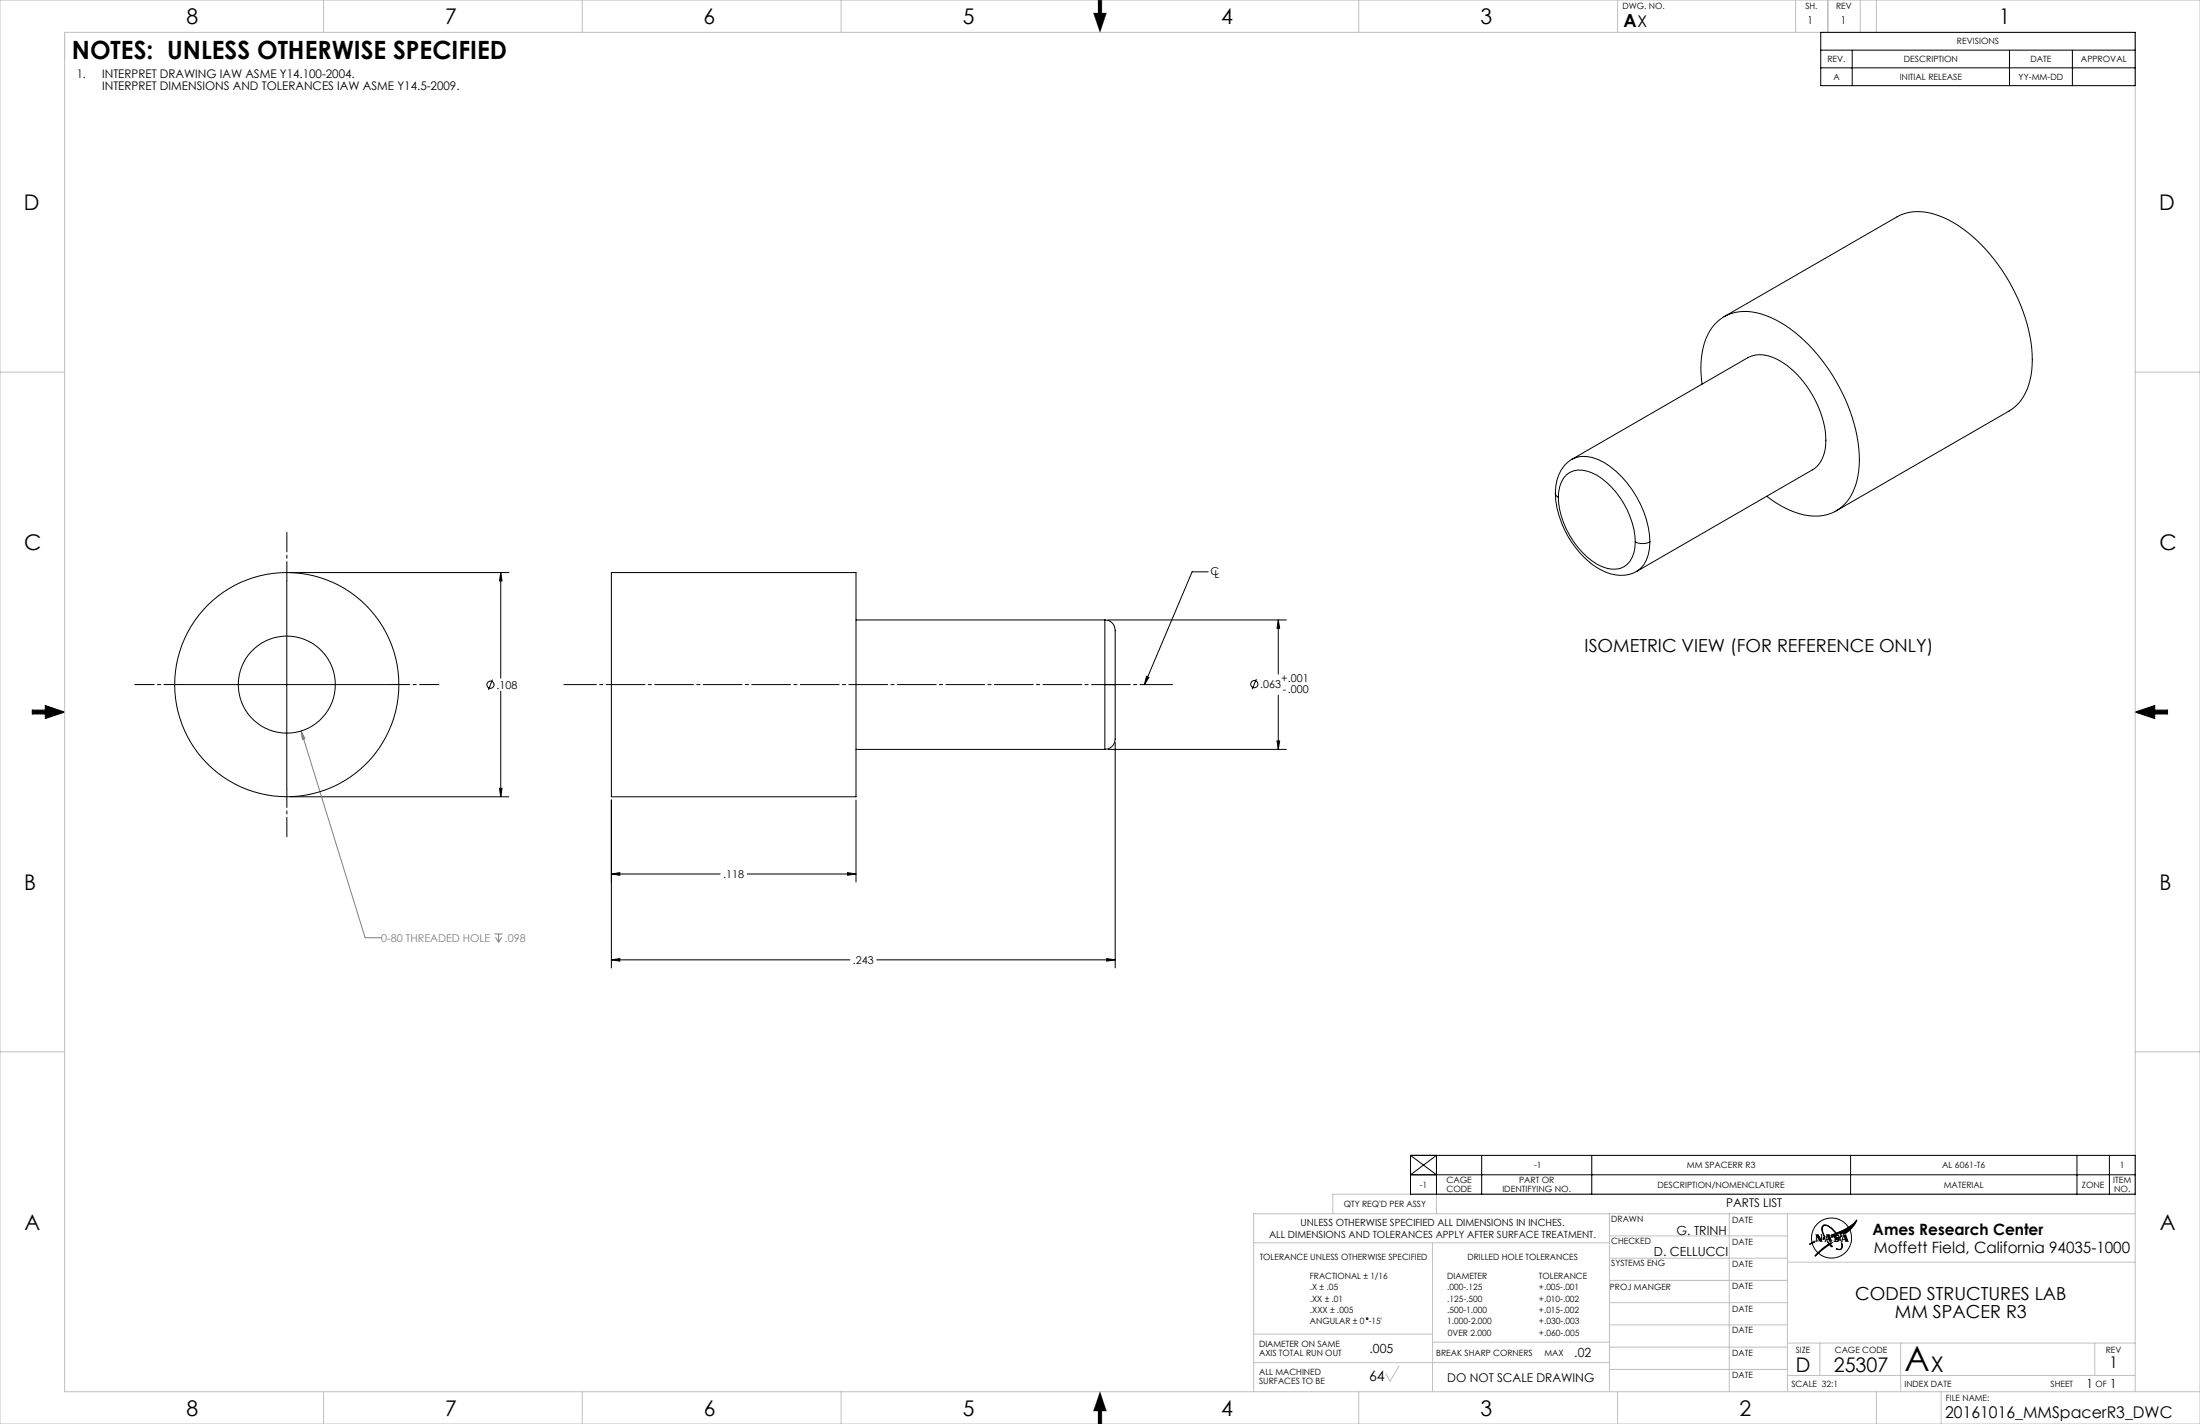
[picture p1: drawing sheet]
<svg xmlns="http://www.w3.org/2000/svg" width="864mm" height="559mm" viewBox="0 0 864 559" stroke-linecap="round" stroke-linejoin="round" font-family="sans-serif">
<g fill="none" stroke="#000" stroke-width=".39">
<path d="M714.7 12.7h123.5v20.9h-123.5zM714.7 19.7h123.5M727.1 19.7v13.9M788.8 19.7v13.9M813.5 19.7v13.9M714.7 26.6h123.5M112.6 228v81.3M113.8 224.7h85.9M196.6 224.7l.5 3.3h-1zM196.6 224.7v41.4M474.3 224.4h-6.3l-18.8 44.3M435 243.3h70"/>
<path d="M501.8 243.3l.5 3.3h-1zM501.8 243.3v21.2M12.7 278.7h5.1v-1.8l7.6 2.5-7.6 2.6v-1.8h-5.1zM71.9 268.6h81.3M193.3 266.7l-1.6 4M196.6 271.2v41.5M450 265.4l1 .4-1.8 2.9zM493.2 266.5l-1.6 4M501.8 272.8v21.3M838.2 279.4l7.6-2.5v1.8h5.1v1.5h-5.1v1.8zM435 294.1h70M437.8 291.3v88.5"/>
<path d="M501.3 290.8h1l-.5 3.3zM113.8 312.7h85.9M196.1 309.4h1l-.5 3.3zM240 313.9v65.9M336 313.9v32.2M240 343l3.3-.6v1.1zM240 343h42.7M293.3 343h42.7M332.7 342.4l3.3 .6-3.3 .5zM240 376.7l3.3-.5v1zM240 376.7h93.6M344.2 376.7h93.6"/>
<path d="M434.4 376.2l3.4 .5-3.4 .5zM553.7 453.4l10.2 7.6M553.7 453.4h284.5v15.2h-284.5zM581.6 453.4v15.2M624.8 453.4v15.2M726.4 453.4v15.2M815.3 453.4v15.2M828 453.4v15.2M728 479.8l.4 .1M728.3 479.5l.3 .1M728.5 479.2l.2 .1M728.7 479h.1"/>
<path d="M838.2 461h-284.5l10.2-7.6v15.2M710.4 488.2h.2M710.7 488h.3M711.1 487.8h.3M711.3 487.8l1 2.2 1.3 1.6M711.6 487.5l.2 .1M711.9 487.3l.4 .1M712.4 487.1l.3 .1M712.5 492.7l.2 .1M712.7 487.3l-2.1 .9M712.8 492.4l.2 .1M712.8 486.9l-2.2 1.3"/>
<path d="M713 492.2h.2M713.2 487h.3M713.3 486.7l.7 .2M713.3 491.9l.2 .1M713.8 486.5l-.6 .2M713.8 491.4l.3 .1M714.1 486.8l-.8 .3M714.1 491.2h.3M714.4 490.9l.3 .1M714.7 490.6l.2 .1M714.9 490.4l.4 .1M715.2 490.1l.4 .2"/>
<path d="M715.3 486.2l.5 .2M715.3 485.9l1.2 .3M715.5 489.9l.4 .1M715.8 485.7l.8 .2M715.8 489.7l.4 .1M716.1 489.4l.4 .1M716.2 485.6a3.8 3.8 0 0 1-.3-4.9l1.6 .2 1.5 1 2.3 2.5a10.5 10.5 0 0 0-4.6-3.5h-.8l-.6 .9a5.2 5.2 0 0 0 1.4 3.8M716.5 489.2l.3 .1M716.6 486.2l-1.3 .3M716.8 488.9l.4 .1M716.8 485.4l-1.5 .5M716.8 486.7l1.2 1.4"/>
<path d="M717.1 486.6l1 1.4M717.1 485.7l.4 .1M717.1 488.7l.4 .1M717.2 485.4l.2 .1M717.3 485.1l.4 1.1M717.4 488.5l.5 .1M717.5 485.9l-.4 .2M717.8 488.2l.4 .1M718 488.1l-2.6 1.9-2.9 2.9 5.6-4.5M718.1 488l-.1 .1M718.1 488l.5 .1M718.4 488.2l.8 .7v.4l-1.1-.9"/>
<path d="M718.4 488.2l-.3 .2M718.5 485.1l1 .3M718.5 487.8l.4 .1M718.5 484.8l1.3 .3M718.6 485.5l.3 .1M718.8 487.5l.4 .1M719.1 484.6l.8 .2M719.5 487l.4 .2M719.6 487.4l-.5-.1-1 .7M719.6 484.4l.5 .2M719.7 485.3l-1.1 .3M719.9 486.8l.4 .1"/>
<path d="M720.1 484.2l.6 .2M720.2 486.6l.5 .1M720.6 486.3l.4 .1M720.6 484l.3 .1M720.7 485h.1M720.8 484l-2.4 .9M720.9 484.8l.3 .1M720.9 483.9a16.8 16.8 0 0 0 8-5.2 15.8 15.8 0 0 1-6.8 7M721 486.1l.4 .1M721.1 484.2l.8 .2M721.1 483.8l1.6 .5M721.3 485.8l.4 .2"/>
<path d="M721.4 484.8l.5 .7M721.4 484.8l.6 .6M721.4 484.8l-.7 .2M721.6 483.6l1.6 .4M721.7 485.6l.3 .1M721.9 485.5l-2.6 1.7M721.9 485.5l.1 .3M722 485.4l.1 .3M722 484.4l.2 .1M722 484.6l3.2-1.7-3.2 2.5M722 485.8l-3.6 2.4M722 485.8l.8 1.2"/>
<path d="M722 485.4l.4 .1M722.1 483.4l1.5 .4M722.1 485.7l.7 1.3M722.3 485.1l.4 .1M722.5 483.2l1.5 .4M722.7 484.9l.4 .1M722.7 487.3a2.41 2.41 0 0 1-.1 3l-1.9-.3 1.2 .3 .6-.1 .4-.4 .2-1.3zM722.8 487l.1 .3M723 483l1.4 .4M723 484.7l.4 .1M723.1 489h.1M723.3 484.4l.5 .1"/>
<path d="M723.4 482.8l1.4 .4M723.7 484.2l.4 .1M723.9 482.6l1.8 .5M724 483.9l.4 .2M724.3 482.4l1.6 .4M724.3 483.7l.4 .1M724.6 483.4l.5 .2M724.7 482.2l1.5 .4M724.9 483.2l.4 .1M725.1 482l1.4 .3M725.5 481.7l1.3 .4M725.6 481.6a7.9 7.9 0 0 0-9.7-3 7.9 7.9 0 0 0-4.6 9"/>
<path d="M725.9 481.5l1.1 .3M726.2 482.6a7.9 7.9 0 0 1-2.7 9.6 7.9 7.9 0 0 1-10-.5M726.2 481.3l1 .2M726.6 481l.9 .3M726.9 480.8l.8 .2M727.2 480.6l.7 .1M727.5 480.3l.6 .1M727.8 480l.4 .2"/>
<circle cx="192.5" cy="268.7" r="1.41"/>
<circle cx="492.4" cy="268.5" r="1.41"/>
<circle cx="536.7" cy="517.5" r=".32"/>
</g>
<g fill="none" stroke="#fff" stroke-width=".39">
<path d="M712.6 484.3h1.2l1.1 1.8v-1.4l-.3-.4h.9l-.2 .4v2.1l.2 .5h-1.2l-1.1-1.9v1.5l.3 .4h-1l.3-.3v-2.2zM717.1 486.6h.7l.1 .4-.2 .3 1.6-.1-1.1-2.9h-1.5l.3 .4-.6 2.3-.4 .3h1l-.2-.6M717.3 485.1l-.3 1.1h.7M720 486.7l-.2-.2v.4M721 486.4l.1 .5h-.8M721.1 484.4l-.8 .1-.5 .6 .2 .8 .7 .4M721.3 484.4l.7-.1v.8l-.4-.2M721.4 484.8h-.5l-.2 .2 1 .6M721.9 485.8l.3 .8-.3 .5-2.1 .4v-.2M722.7 487.2l-.2 .1h.2M722.8 487h.1M723.4 484.4l-.1 .1"/>
<path d="M723.4 484.8l-.6 2.2M723.7 485.2l.4 1.1h-.7zM724 484.4h.6l1.2 2.9h-1.7l.2-.6h-1l.1 .6h-.5"/>
</g>
<g fill="none" stroke="#c0c0c0" stroke-width=".39">
<path d="M0 0h863.6v558.8h-863.6zM127 0v12.7M228.6 0v12.7M330.2 0v12.7M431 0v5.1h-1.8l2.6 7.6M431.8 0v12.7M432.5 0v5.1h1.8l-2.5 7.6M533.4 0v12.7M635 0v12.7M704.9 0v12.7M717.5 0v12.7M730.3 0v12.7"/>
<path d="M736.6 0v12.7M0 146.1h25.4M838.2 146.1h25.4M0 412.7h25.4M838.2 412.7h25.4M563.9 468.6v7.7M631.8 476.3v69.8M678.8 476.3v69.8M701.6 476.3v69.8M838.2 476.3h-346.1v69.8M838.2 468.6h-315v7.7M492.1 487.7h139.7"/>
<path d="M562.3 487.7v58.4M631.8 493.7h69.8M631.8 485h69.8M701.6 495.3h136.6M631.8 519.9h69.8M631.8 511.2h69.8M631.8 502.5h69.8M492.1 534.7h139.7M492.1 523.5h70.2M549.2 536l-3.5 6-1.8-3M562.3 526.7h69.5M631.8 528.6h69.8"/>
<path d="M631.8 537.4h69.8M701.6 539.7h136.6M701.6 527h136.6M714.4 527v12.7M746.1 527v19.1M822.3 527v12.7M127 546.1v12.7M228.6 546.1v12.7M330.2 546.1v12.7M431.8 546.1l2.5 7.6h-1.8v5.1M431.8 546.1l-2.6 7.6h1.8v5.1M431.8 546.1v12.7"/>
<path d="M533.4 546.1v12.7M635 546.1v12.7M736.6 546.1v12.7M762 546.1v12.7M838.2 546.1v-533.4h-812.8v533.4h838.2"/>
</g>
<path d="M431.8 546.1l-2.6 7.6h1.8v5.1h.8zM431.8 546.1v12.7h.7v-5.1h1.8zM431 0v5.1h-1.8l2.6 7.6v-12.7zM431.8 0v12.7l2.5-7.6h-1.8v-5.1zM12.7 278.7v1.5h5.1v1.8l7.6-2.6-7.6-2.5v1.8zM838.2 279.4l7.6 2.6v-1.8h5.1v-1.5h-5.1v-1.8zM712.6 484.3l.2 .5v2.2l-.3 .3h1l-.3-.3v-1.6l1.1 1.9h1.2l-.2-.5v-2.1l.2-.4h-.9l.3 .4v1.4l-1.1-1.8zM717.3 485.1l.4 1.1h-.7zM716.7 484.3l.3 .4-.2 .7-.4 1.6-.4 .3h1l-.2-.6 1.2 1.4 .1-.1-1-1.4h.7l.1 .4-.2 .3 1.6-.1-1.1-2.9zM718.1 488.4l.8 .9 .4-.1-.9-1zM723.2 484.4h.2zM719.8 486.5v.4l.2-.2zM719.8 487.3v.2l.4-.2 1.5-.1 .5-.4v-.6l-.3-.4-.9 .6 .2 .5h-.9zM719.9 484.7l-.1 .9 .9 .7 1-.7-1-.7 .5-.2 .8 .4v-.8l-1.4 .1zM715.7 480.8a3.2 3.2 0 0 0 .1 4l.6 .7a4.1 4.1 0 0 1-.7-4.5 3 3 0 0 1 3.5 1.3l2.1 2.1a6.6 6.6 0 0 0-5.4-3.7zM723.7 485.2l.4 1.1h-.7zM723.4 484.8l-.5 2.5h.5l-.1-.6h1l-.2 .6h1.7l-1.2-2.9h-.6zM720.7 490l1.7 .4 .6-.4 .1-.9a1.35 1.35 0 0 1-.9 1.3 1.35 1.35 0 0 1-1.5-.4zM721.4 484.8l1.3 2.4-.3-1zM722.5 487.3h.4l-.1-.3zM722.7 487.3l.5 1.7z" fill-rule="evenodd" fill="#000"/>
<path d="M118.2 286.8l1.5 3-1 .4zM118.2 286.8l25.1 81.2h6.4M194.1 366.5h3.2M194.5 367.8l1.2 1.9M195.7 366.5v3.2M196.9 367.8l-1.2 1.9" fill="none" stroke="#808080" stroke-width=".39"/>
<path d="M221.4 268.6h238.9" fill="none" stroke="#000" stroke-width=".39" stroke-dasharray="15.2 1.3 1.3 1.3" stroke-dashoffset="2.5"/>
<path d="M112.6 228v-19.1M72 268.6h-19.1M153.2 268.6h19.1M112.6 309.3v19" fill="none" stroke="#000" stroke-width=".39" stroke-dasharray="15.2 1.3 1.3 1.3" stroke-dashoffset="7.6"/>
<g fill="#000">
<path d="M450 265.4l1 .4-1.8 2.9z"/>
<path d="M240 376.7l3.3-.5v1zM434.4 376.2l3.4 .5-3.4 .5zM240 343l3.3-.6v1.1zM332.7 342.4l3.3 .6-3.3 .5zM501.8 243.3l.5 3.3h-1zM501.3 290.8h1l-.5 3.3zM196.6 224.7l.5 3.3h-1zM196.1 309.4h1l-.5 3.3z"/>
</g>
<path d="M118.2 286.8l1.5 3-1 .4z" fill="#808080"/>
<g fill="none" stroke="#000" stroke-width=".39">
<path d="M676.8 124.3l67.9-39.2a19.8 19.8 0 0 1 18.2 .3 61.7 61.7 0 0 1 28.2 29.8 55.5 55.5 0 0 1 6.2 32.1 19.2 19.2 0 0 1-8.6 14l-67.9 39.2M668.1 150.7a30.9 30.9 0 0 1 4-22.3 16.6 16.6 0 0 1 19.2-5.2 51.7 51.7 0 0 1 25.2 19.8 65.5 65.5 0 0 1 13.3 39.5 22.3 22.3 0 0 1-7.7 17.1 18.2 18.2 0 0 1-17.7 1.3l-5.6-2.6-5.3-3.6M610.6 193.5l.3 1.1 .8 .6M611.7 195.2a10.8 10.8 0 0 1 4.5-9.8 10.9 10.9 0 0 1 10.6 1.1 33.4 33.4 0 0 1 15.1 26.1M611.7 195.2a33.6 33.6 0 0 0 15.1 26.2 10.8 10.8 0 0 0 10.7 1 10.8 10.8 0 0 0 4.4-9.8M617 180.2a14.5 14.5 0 0 0-6.4 13.3 36.4 36.4 0 0 0 19.1 30.7 14.4 14.4 0 0 0 12.7 .1M617 180.3l69.1-39.9a12.4 12.4 0 0 1 12.3 1 39.7 39.7 0 0 1 18.3 31.4 12.6 12.6 0 0 1-5.2 11.6l-69.1 39.9M617 180.3a12.8 12.8 0 0 1 12.7 1.2 39.7 39.7 0 0 1 18 31.1M641.9 212.6a6.2 6.2 0 0 0 5.8 0M647.7 212.6a12.8 12.8 0 0 1-5.3 11.7M240 224.7h96v88h-96zM336 243.3h97.7"/>
<path d="M433.7 243.2a4.5 4.5 0 0 1 4.1 5.8v19.7M433.7 243.3v25.4M433.7 268.7h4.1M433.7 268.7v25.4M437.8 268.7v15.1a19.2 19.2 0 0 1-.7 8.4 4.1 4.1 0 0 1-3.4 1.9M336 294.1h97.7"/>
<circle cx="112.6" cy="268.7" r="44"/>
<circle cx="112.6" cy="268.7" r="19"/>
</g>
<text font-size="13.5" x="747.6" y="538.2">A</text>
<text font-size="9.9" x="28.2" y="23.2">NOTES: UNLESS OTHERWISE SPECIFIED</text>
<g font-size="8.5">
<text x="73.2" y="9.5">8</text>
<text x="174.8" y="9.5">7</text>
<text x="276.2" y="9.5">6</text>
<text x="378" y="9.5">5</text>
<text x="479.4" y="9.5">4</text>
<text x="581.2" y="9.5">3</text>
<text x="784.8" y="9.5">1</text>
<text x="9.4" y="82.5">D</text>
<text x="847.6" y="82.5">D</text>
<text x="9.5" y="215.8">C</text>
<text x="847.7" y="215.8">C</text>
<text x="9.5" y="349.2">B</text>
<text x="847.7" y="349.2">B</text>
<text x="9.7" y="482.5">A</text>
<text x="847.9" y="482.5">A</text>
<text x="757.9" y="538.2">X</text>
<text x="73.2" y="555.6">8</text>
<text x="174.8" y="555.6">7</text>
<text x="276.2" y="555.6">6</text>
<text x="378" y="555.6">5</text>
<text x="479.4" y="555.6">4</text>
<text x="581.2" y="555.6">3</text>
<text x="682.8" y="555.6">2</text>
</g>
<g font-size="7.9">
<text x="704.9" y="538.5">D</text>
<text x="719.8" y="538.5">25307</text>
</g>
<g font-size="7.1">
<text x="637.3" y="10.6">AX</text>
<text x="622" y="256">ISOMETRIC VIEW (FOR REFERENCE ONLY)</text>
<text x="728.3" y="510.3">CODED STRUCTURES LAB</text>
<text x="743.9" y="517.4">MM SPACER R3</text>
</g>
<g font-size="6.3">
<text x="828" y="536.8">1</text>
<text x="763.6" y="556.6">20161016_MMSpacerR3_DWC</text>
</g>
<g font-size="6.1">
<text x="735.1" y="484.7">Ames Research Center</text>
<text x="735.6" y="491.8">Moffett Field, California 94035-1000</text>
</g>
<text font-size="5.6" x="537.4" y="542">64</text>
<g font-size="4.9">
<text x="658.1" y="484.8">G. TRINH</text>
<text x="649.3" y="492.9">D. CELLUCCI</text>
<text x="537.6" y="530.9">.005</text>
<text x="618" y="532.4">.02</text>
<text x="819" y="544.8">1</text>
<text x="828.4" y="544.8">1</text>
</g>
<g font-size="4.7">
<text x="30.1" y="30.7">1.</text>
<text x="40.1" y="30.7">INTERPRET DRAWING IAW ASME Y14.100-2004.</text>
<text x="40.1" y="35.2">INTERPRET DIMENSIONS AND TOLERANCES IAW ASME Y14.5-2009.</text>
<text x="677.6" y="473.8">PARTS LIST</text>
<text x="568.1" y="542.1">DO NOT SCALE DRAWING</text>
</g>
<g font-size="4.2">
<text x="709.6" y="9.5">1</text>
<text x="722.7" y="9.5">1</text>
<text x="475.2" y="225.5">C</text>
<text x="476.8" y="226.7">L</text>
<text x="494.7" y="270">.063</text>
<text x="502.9" y="267.7">+.001</text>
<text x="194.9" y="270.2">.108</text>
<text x="503.5" y="271.8">-.000</text>
<text x="283.9" y="344.5">.118</text>
<text x="334.8" y="378.2">.243</text>
</g>
<g font-size="4.2" fill="#808080">
<text x="149.7" y="369.6">0-80 THREADED HOLE</text>
<text x="198.2" y="369.6">.098</text>
</g>
<g font-size="3.9">
<text x="498.2" y="485.9">ALL DIMENSIONS AND TOLERANCES APPLY AFTER SURFACE TREATMENT.</text>
<text x="510.5" y="481.2">UNLESS OTHERWISE SPECIFIED ALL DIMENSIONS IN INCHES.</text>
</g>
<g font-size="3.4">
<text x="636.9" y="3.7">DWG. NO.</text>
<text x="708.7" y="3.7">SH.</text>
<text x="720.7" y="3.7">REV</text>
<text x="768.2" y="17.4">REVISIONS</text>
<text x="717.3" y="24.4">REV.</text>
<text x="747.3" y="24.4">DESCRIPTION</text>
<text x="797" y="24.4">DATE</text>
<text x="816.9" y="24.4">APPROVAL</text>
<text x="719.7" y="31.3">A</text>
<text x="745.7" y="31.3">INITIAL RELEASE</text>
<text x="792.4" y="31.3">YY-MM-DD</text>
<text x="602.2" y="458.4">-1</text>
<text x="662.2" y="458.4">MM SPACERR R3</text>
<text x="762.4" y="458.4">AL 6061-T6</text>
<text x="832.2" y="458.4">1</text>
<text x="557.3" y="466">-1</text>
<text x="567.8" y="467.7">CODE</text>
<text x="567.8" y="464.4">CAGE</text>
<text x="589.7" y="467.7">IDENTIFYING NO.</text>
<text x="596.3" y="464.4">PART OR</text>
<text x="650.7" y="466">DESCRIPTION/NOMENCLATURE</text>
<text x="763" y="466">MATERIAL</text>
<text x="817.2" y="466">ZONE</text>
<text x="829.6" y="464.4">ITEM</text>
<text x="829.9" y="467.7">NO.</text>
<text x="527.5" y="473.8">QTY REQ'D PER ASSY</text>
<text x="632.5" y="479.4">DRAWN</text>
<text x="680" y="479.8">DATE</text>
<text x="632.5" y="488.2">CHECKED</text>
<text x="680" y="488.5">DATE</text>
<text x="494.5" y="494.4">TOLERANCE UNLESS OTHERWISE SPECIFIED</text>
<text x="576.1" y="494.4">DRILLED HOLE TOLERANCES</text>
<text x="632.5" y="496.7">SYSTEMS ENG</text>
<text x="680" y="497.3">DATE</text>
<text x="514.2" y="501.9">FRACTIONAL ± 1/16</text>
<text x="568.1" y="501.9">DIAMETER</text>
<text x="604.1" y="501.9">TOLERANCE</text>
<text x="514.2" y="506.4">.X ± .05</text>
<text x="568.1" y="506.4">.000-.125</text>
<text x="604.1" y="506.4">+.005-.001</text>
<text x="632" y="506.2">PROJ MANGER</text>
<text x="680" y="506">DATE</text>
<text x="514.2" y="515.2">.XXX ± .005</text>
<text x="514.2" y="510.8">.XX ± .01</text>
<text x="568.1" y="515.3">.500-1.000</text>
<text x="568.1" y="510.8">.125-.500</text>
<text x="604.1" y="510.8">+.010-.002</text>
<text x="604.1" y="515.2">+.015-.002</text>
<text x="680" y="514.7">DATE</text>
<text x="514.2" y="519.7">ANGULAR ± 0 -15'</text>
<text x="568.1" y="519.7">1.000-2.000</text>
<text x="604.1" y="519.7">+.030-.003</text>
<text x="568.3" y="524.1">0VER 2.000</text>
<text x="604.1" y="524.1">+.060-.005</text>
<text x="680" y="523.2">DATE</text>
<text x="494.3" y="528.4">DIAMETER ON SAME</text>
<text x="494.3" y="532">AXIS TOTAL RUN OUT</text>
<text x="563.8" y="531.9">BREAK SHARP CORNERS</text>
<text x="606.3" y="531.9">MAX</text>
<text x="680" y="532.2">DATE</text>
<text x="704.9" y="530.8">SIZE</text>
<text x="720.3" y="530.8">CAGE CODE</text>
<text x="826.6" y="530.8">REV</text>
<text x="494.3" y="539.6">ALL MACHINED</text>
<text x="494.3" y="543.2">SURFACES TO BE</text>
<text x="680" y="540.9">DATE</text>
<text x="703.2" y="544.3">SCALE 32:1</text>
<text x="747.6" y="544.4">INDEX DATE</text>
<text x="805" y="544.4">SHEET</text>
<text x="822.6" y="544.4">OF</text>
<text x="763.8" y="549.8">FILE NAME:</text>
</g>
</svg>
